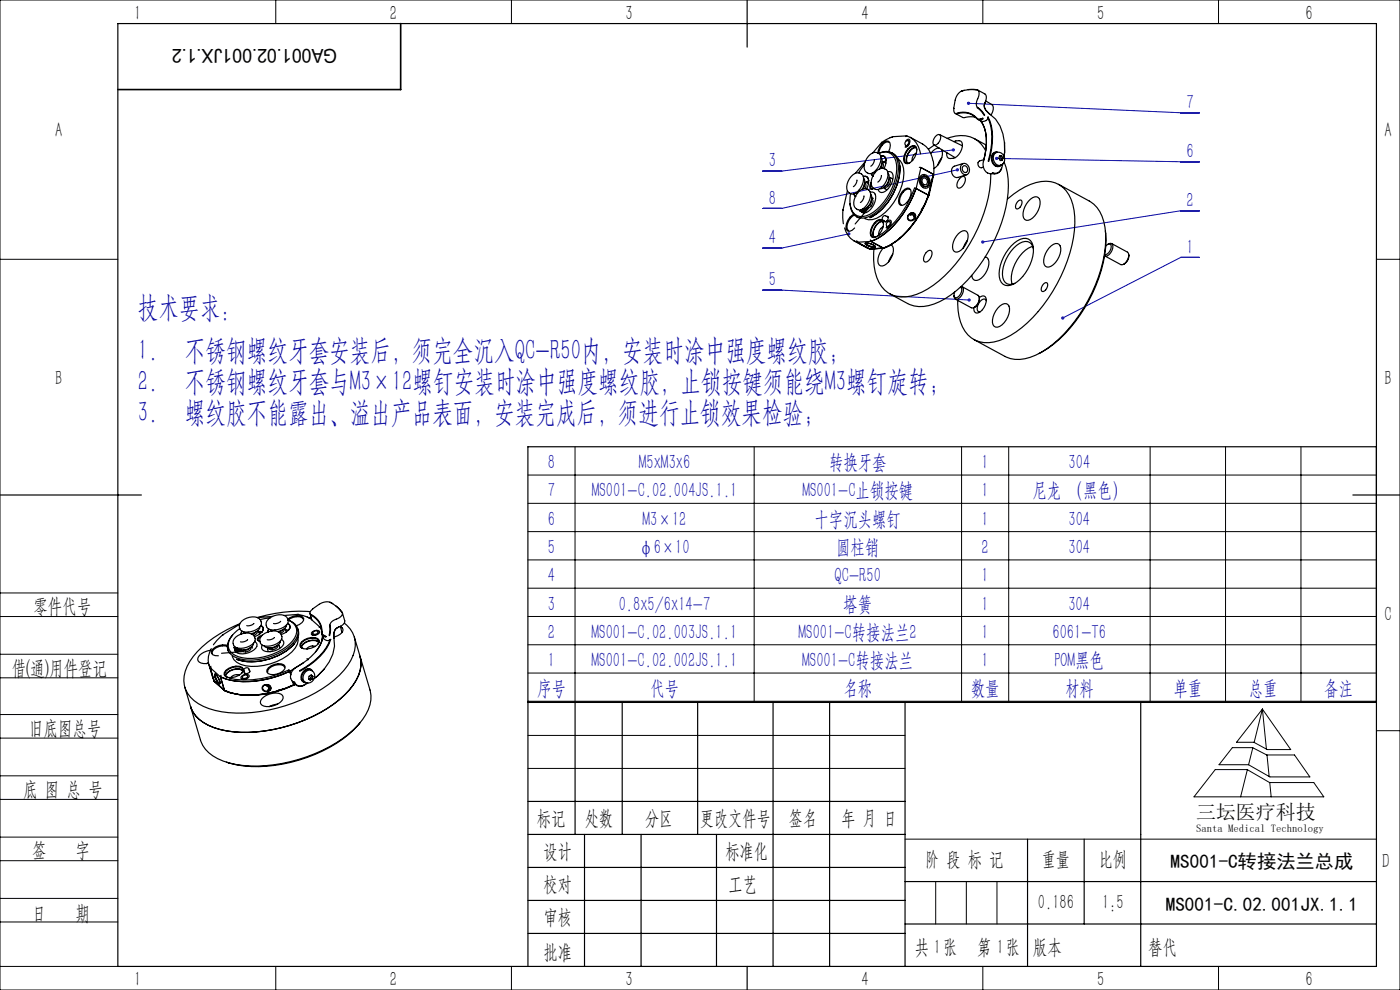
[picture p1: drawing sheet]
<svg xmlns="http://www.w3.org/2000/svg" width="297mm" height="210mm" viewBox="0 0 297 210" stroke-linecap="round" stroke-linejoin="round" font-family="sans-serif">
<g fill="none" stroke="#000" stroke-width=".21">
<path d="M0 0h297v210h-297zM58.5 0v5M108.5 0v5M208.5 0v5M258.5 0v5M0 55h25M292 55h5M122 94.8v54M160 94.8v54M204 94.8v54M214 94.8v54M244 94.8v54"/>
<path d="M260 94.8v54M276 94.8v54M112 100.8h180M112 106.8h180M112 112.8h180M112 118.8h180M0 130.8h25M0 138.8h25M0 125.8h25M112 124.8h180M112 130.8h180M112 136.8h180"/>
<path d="M0 143.8h25M0 156.6h25M0 151.6h25M112 142.8h180M112 156h80M261.4 158.6h4.3l3 1.5h5.9l3.3 4.7h-8.5l-4.5-2.6h-6.3zM265.8 158.6l-.9 3.6M267.8 150.4l6 8.6h-5l-2.8-1.5h-3.7zM267.8 150.4l-1.7 7.1M267.8 150.4l.9 8.5M292 155h5M0 169.6h25"/>
<path d="M0 164.6h25M0 177.6h25M112 163h80M192 178h100M257.8 163.2h6.8l4.7 2.8h9.4l2.1 3h-27.5zM264.6 163.3l-1.4 5.7M268.8 160.1l.4 4.6M269.4 166l.3 3M0 182.6h25M0 190.6h25M0 195.6h25M198.5 187v9"/>
<path d="M205 187v9M211.5 187v9M0 205h25M58.5 205v5M108.5 205v5M208.5 205v5M258.5 205v5"/>
</g>
<g fill="none" stroke="#000" stroke-width=".25">
<path d="M25 5h267v200h-267zM158.5 0v10M292 94.8h-180v54h180M0 105h30M287 105h10M122 149v28M132 149v28M148 149v28M164 149v56M176 149v56M192 149v56M242 149v56"/>
<path d="M292 149h-180v56M112 170h80M112 177h80M124 177v28M136 177v28M152 177v28M218 178v27M230 178v18M112 184h80M112 191h80M112 198h80M192 187h100"/>
<path d="M192 196h100M158.5 205v5"/>
</g>
<path d="M202.2 31.8l-36.4 4.5h-3.9M203.1 36l-37.3 8.2h-3.9M205.5 21.9l45 2h3.9M211.4 33.6l43 .7M180.1 49.6l-14.3 3h-3.9M254.4 54.6h-3.9l-25 12.9M254.4 44.7h-3.9l-42 6.6M161.9 61.5h3.9l39.8 2.1" fill="none" stroke="#0000a0" stroke-width=".21"/>
<path d="M85 5v14h-60" fill="none" stroke="#000" stroke-width=".35"/>
<path d="M225.2 67.2v.4l.3-.1-.3 .1a.34 .34 0 0 0 .4 .1 .34 .34 0 0 0 .1-.5 .34 .34 0 0 0-.5 0zM208.2 51.1l-.1 .3 .4-.1-.4 .1a.34 .34 0 0 0 .5 .3 .34 .34 0 0 0 .2-.5 .34 .34 0 0 0-.6-.1zM205.2 21.7l-.1 .2h.4h-.4a.34 .34 0 0 0 .4 .3 .34 .34 0 0 0 .3-.5 .34 .34 0 0 0-.6 0zM205.3 63.4v.3l.1 .2 .5-.1v-.1l-.3-.1 .3 .1-.1-.3zM179.8 49.4a.34 .34 0 0 0 .2 .5 .34 .34 0 0 0 .4-.4l-.3 .1 .3-.1-.3-.2zM211.2 33.4l-.1 .2h.3h-.3a.34 .34 0 0 0 .4 .3 .34 .34 0 0 0 .2-.5 .34 .34 0 0 0-.5 0zM202.8 35.8a.34 .34 0 0 0 .2 .6 .34 .34 0 0 0 .4-.4h-.3h.3l-.2-.3zM202 31.6a.34 .34 0 0 0 .1 .5 .34 .34 0 0 0 .5-.3h-.4h.4l-.3-.3z" fill="#0000a0"/>
<g fill="none" stroke="#000" stroke-width=".25">
<path d="M204.6 19.1l-.7 .3M205.4 19h1.1a.93 .93 0 0 1 1 .2 .93 .93 0 0 1 .2 1.1 2.89 2.89 0 0 0-.4 2.4l.9 .8 .7 .9M207.1 19.1a5.2 5.2 0 0 0-3.7 .7l-.6 .8-.2 .6M207.4 19.1l1.5 .8a1.42 1.42 0 0 1 0 1.9v.2M181.8 38.2a1.69 1.69 0 0 1-.8 1.4M182.5 36.8l.3 .1a1.78 1.78 0 0 1 .1 2.4 2.39 2.39 0 0 1-2.4 1.8 1.52 1.52 0 0 1-.8-2.1 2.89 2.89 0 0 1 2.5-2.3l.3 .1M183.1 37.4a.82 .82 0 0 1 1.2 .9l-.2 1.1-.3 .7M183.2 37.5a.81 .81 0 0 1 1.1 .8M183.2 37.8a2.06 2.06 0 0 1-.3 2.4M183.3 39.2v.4l-.2 .5M183.4 34.9l-1.3 1.8M183.4 38.9h.1a.88 .88 0 0 1 0 1.1"/>
<path d="M183.5 38.7h.3M183.5 34.3l-2.1 2.5M183.8 38.7l.4 .3M183.9 38.6l-.1 .1M184.2 38.4l-.3 .2M184.3 38.3l-.4 .3M184.8 36.8l.4 .6M184.8 38.7l-.1 .1a.79 .79 0 0 0 .3 1.3l.4-.2M184.8 39.1v.8l.1 .1h.3M184.9 36.8l.4 .6M185.5 33.9a1.69 1.69 0 0 1-.8 1.4M185.6 36.6l-.4 .1"/>
<path d="M185.7 36.5a1.4 1.4 0 0 1 1.5-.8 1.4 1.4 0 0 1 1.2 1.1 3.5 3.5 0 0 1-2.4 3.4 1.47 1.47 0 0 1-1.1-2.1zM186.2 32.4a1.88 1.88 0 0 0-2.3 1.2 2.21 2.21 0 0 0 0 3M186.2 32.4l.3 .2a1.78 1.78 0 0 1 .1 2.3 2.39 2.39 0 0 1-2.4 1.9l-.3-.2M186.4 32.5a2.56 2.56 0 0 1 3.8 2.5 12.3 12.3 0 0 1-5.7 10.5 2.56 2.56 0 0 1-4.1-1.9v-2.5M186.9 33.1a.81 .81 0 0 1 1.1 .9M186.9 33.1a.82 .82 0 0 1 1.1 .8l-.2 1.1-.3 .8M186.9 33.5a2.06 2.06 0 0 1-.3 2.3M187 37.2a1.7 1.7 0 0 1-.8 1.4M187 30.3l-1.9 2.1M187 34.8v.5l-.2 .5M187.1 34.6h.1a.88 .88 0 0 1 0 1.1M187.1 34.3l.8 .3"/>
<path d="M187.5 39.8l.6 .4M188 34l-.4 .3M188.3 36.4a.9 .9 0 0 1 1 .3 .9 .9 0 0 1 .2 .9 3.4 3.4 0 0 1-2.5 3.2 .78 .78 0 0 1-.7-.6M188.4 36.9a2.33 2.33 0 0 1-1.7 3.1M188.5 32.2a2.65 2.65 0 0 0 .3-1.9l-.3-.3a1.82 1.82 0 0 0-1.9 1.3l-.4 1.2M188.5 38.2a1.13 1.13 0 0 1-.6 1.2M188.5 30.2a1.69 1.69 0 0 0-1.7 1.1l-.4 1.2a2.68 2.68 0 0 1 2.9 0 2.68 2.68 0 0 1 1.3 2.5 12.7 12.7 0 0 1-5.9 10.8 2.76 2.76 0 0 1-3.1 .1 2.76 2.76 0 0 1-1.3-2.8M188.6 37.9h.1a1.22 1.22 0 0 1-.9 1.8l-.1-.1M188.6 37.7l.7 .2M189.2 32.4a3.8 3.8 0 0 1 1.7 4.3 13.8 13.8 0 0 1-3.2 7 7.6 7.6 0 0 1-3.2 2.5M189.4 29l-2.4 1.2M189.4 29l-.1 .1"/>
<path d="M190.4 33.6a3.3 3.3 0 0 1 1.4 3.1 12 12 0 0 1-5.8 9.6 2.61 2.61 0 0 1-2.5 .1M190.8 35.1a12.2 12.2 0 0 1-6.2 11.1M190.9 35.2h.1M192.1 29l.2-.2a4.1 4.1 0 0 1 3 3.9M192.1 30l.5-.2a.61 .61 0 0 1 .1 .7 .61 .61 0 0 1-.6 .3l-.1-.3zM192.2 29.8l.7-.3a1.13 1.13 0 0 1-.9 1.7M192.3 28.8l-2.9 .2M192.6 31.6l.5-.5 .6-.2h.4a1.86 1.86 0 0 1 0 2.4 1.91 1.91 0 0 1-2 1.4 1.86 1.86 0 0 1 0-2.4zM192.8 30.6l-.3 .4-.4 .1M193.1 29.1l2.6 1.5a4.6 4.6 0 0 1 2.2 3.5M194.3 31.2a2.66 2.66 0 0 0-1.9 3.5M194.3 40a20.7 20.7 0 0 1-8.2 10.6l-1.3 .6"/>
<path d="M194.3 40l-.2-.1a21 21 0 0 1-7.8 10.2M194.3 40a19.9 19.9 0 0 1-8.5 10.8l-1 .4M194.3 40l2.7 1.4M194.4 32.5a1.56 1.56 0 0 0-.9 1.6M194.4 31.4a1.7 1.7 0 0 0-1.7 1.2 1.66 1.66 0 0 0-.1 2.1M194.5 31.8l-.1-.4-.3-.3a1.83 1.83 0 0 0-1.9 1.3 1.78 1.78 0 0 0 0 2.2l.5 .1 .3-.2M195 35.5h.4M195.4 37.3a1.24 1.24 0 0 1 1.9 1 1.12 1.12 0 0 1-.6 1.6 1.12 1.12 0 0 1-1.5-.8 1.66 1.66 0 0 1 .2-1.8zM195.4 35.5l2.6 1.5M195.4 35.5l-1.1 4.5M195.5 37.6a.96 .96 0 0 1 1.1-.1 .96 .96 0 0 1 .5 1 .85 .85 0 0 1-.7 1.1 .85 .85 0 0 1-1-.7l-.1-.9zM195.7 37.9a.7 .7 0 0 1 1 .4 .7 .7 0 0 1-.5 .9 .86 .86 0 0 1-.5-1.3z"/>
<path d="M198 34.2l.1 2.9M198 37l-.9 4.5M198 37l-1 4.4M198.1 30.8l4.5 2.6M198.2 30.8l-1.2 .9M198.4 29l.7-.5 .2 .1a1.52 1.52 0 0 1-1.1 2.2 1.27 1.27 0 0 1 .2-1.8zM199.2 31.4a2.24 2.24 0 0 0-1.7 1.1M199.3 28.6l4.9 2.3M199.7 31.7a3.5 3.5 0 0 1-1.6 4.1M199.8 33.4l-.9 1.7M201 29.4a6.1 6.1 0 0 1 7.8 2l.3 .6M202.4 30l.6-.1a.94 .94 0 0 1 1.2 1.2 2.55 2.55 0 0 1-2.3 2.5 .92 .92 0 0 1-1.1-1.1v-.1"/>
<path d="M202.6 21.2l-.3 1.8a.8 .8 0 0 0 .8 1.1 3.9 3.9 0 0 1 4.1 1M202.7 24.1l1.6 .8 1.6-.1 1 .1M203 24a3.9 3.9 0 0 1 4.2 1M203.6 37.9l.6-.5h.3a1.62 1.62 0 0 1-.8 2.4h-.5a1.53 1.53 0 0 1 .4-1.9zM204 34.9a1.08 1.08 0 0 1 1.2 0 1.08 1.08 0 0 1 .5 1.1 .93 .93 0 0 1-.8 1.1 .93 .93 0 0 1-1.1-.9v-.9zM204.3 35.3a.7 .7 0 0 1 .9 .4 .7 .7 0 0 1-.5 .9 .86 .86 0 0 1-.4-1.3zM204.3 34.7l-1.8 .6a1.3 1.3 0 0 0-.6 1.4 1.3 1.3 0 0 0 1.3 .9l1.9-.5M206.7 29.4l2.5 1.4M207.2 25a1.03 1.03 0 0 0 1.3 .1M207.2 25v.1M207.2 25.1a1.06 1.06 0 0 0 1.4 .1M207.3 22.8l.8 .7 .7 1"/>
<path d="M207.4 25.3l.7 .4M208 25.6a7.9 7.9 0 0 1 1.2 5.9l-.6 2.7M208.5 25.1l-.6 .1M208.7 33.9l-.9 .2a.77 .77 0 0 0-.2 1.1 .77 .77 0 0 0 1 .3M208.9 21.9a1.84 1.84 0 0 0 1 2.2M208.9 22h.1M208.9 22a1.81 1.81 0 0 0 1 2.1M209.1 21.4l1.3 .8a1.84 1.84 0 0 1-.2 2.2M209.6 25v-.2a12.8 12.8 0 0 1 .2 9.4M209.6 25a13 13 0 0 1 0 9.2M209.6 25a1.04 1.04 0 0 1-1.5 .7 10.2 10.2 0 0 1 .5 8.5 2.02 2.02 0 0 0 .4 2.1 2.02 2.02 0 0 0 2.1 .6M209.9 24.1a6.7 6.7 0 0 1 2.9 4.3l.3 1.9"/>
<path d="M209.9 24.1h.1M210.2 36.9a31.8 31.8 0 0 1-9.8 21.6 13.5 13.5 0 0 1-9.2 4.5 6 6 0 0 1-5.5-5.3 15.9 15.9 0 0 1-.3-4.9M211 32.6a1.35 1.35 0 0 1 2.1 .8 1.35 1.35 0 0 1-1.4 1.6 1.66 1.66 0 0 1-.7-2.4zM212.1 33.1l-.1 .1M212.1 33.1l.3 .5M212.4 33.6l-.1 .4M212.5 35.7a1.34 1.34 0 0 1-1.9 .9M212.5 35a1.14 1.14 0 0 1-2-.5 1.47 1.47 0 0 1 .8-2.3l.3 .1a1.14 1.14 0 0 0-1.1 1.7 1.21 1.21 0 0 0 .6 1.1 1.21 1.21 0 0 0 1.3-.1M212.5 33l.3 .5M212.5 33l-.5 .1-.1 .5 .3 .5 .4-.1 .2-.5M212.5 33l-.4 .1M212.7 34.8v.1a2.68 2.68 0 0 1-1.2 1.9l-.5 .1-.5-.2"/>
<path d="M212.8 33.5l-.4 .1M213 34.4a17.3 17.3 0 0 1 0 11.2 32.7 32.7 0 0 1-11.2 16.9 10.5 10.5 0 0 1-7.9 2.4l-1.4-.5-3.7-2M213.1 30.3v2l-.1 .8zM224.5 39.1l6.6 3.6a6.9 6.9 0 0 1 3.3 5.5 27.1 27.1 0 0 1-4.5 17.1 25.9 25.9 0 0 1-10.2 10 7.3 7.3 0 0 1-6.5 .3l-6.6-3.6M178.8 44.5l.1 3M178.9 44.5l-.1 .1M179.2 48.4a4.2 4.2 0 0 0 2.7 3M179.8 40.5l-1 4.1M181.1 41.1l.4 .6M181.2 45.5a3 3 0 0 0-1.6 3.2l.2 .3 .5 .1 1-.7M181.2 51.1l3.3 1.7M181.2 41.1l.4 .6"/>
<path d="M181.3 45.6a2.78 2.78 0 0 0-1.5 3l.2 .3M181.7 44.3a1.81 1.81 0 0 1-.3-2.5 2.26 2.26 0 0 1 2.6-1.6 1.36 1.36 0 0 1 .5 2 3.2 3.2 0 0 1-2.1 2.4l-.7-.3M181.8 46l.3 .2M181.8 51.1l.1 .3M181.9 51.4h.1M181.9 51.4l2.6 1.4M182 41h-.5M182.4 44.7l.4-.1 .3-.2-.2 .3h-.5M182.7 44.9h.2l.5-.3-.4 .4zM183 45l.1 .1M183.3 41.6a1.69 1.69 0 0 1-.8 1.4M183.4 44.3l-.1 .2"/>
<path d="M183.4 44.3a.84 .84 0 0 1-.8 .5M183.6 51.6a2.19 2.19 0 0 1 2.1 .8 2.19 2.19 0 0 1-2.1-.8zM183.6 51.6h-.1M183.7 51.6a2.39 2.39 0 0 0 1.9 .7M183.7 44.2l-.3 .4M183.7 51.6h.1M183.7 44.2l-.2 .4M183.8 44.1l.2 .3-.2-.3M183.9 44.2l-.1 .2a.9 .9 0 0 1-.9 .6 .96 .96 0 0 0 1-.8M184.3 44.1l-2.9 3.4M184.6 40.8a.82 .82 0 0 1 1.2 .8 3.6 3.6 0 0 1-2.4 3.6l-.4-.1-.4-.6M184.7 50.9l.1 .3"/>
<path d="M184.7 41.2a2.32 2.32 0 0 1-1.7 3.2M184.8 51.2l2.6 1.4M184.8 51.2l-2.9 .2M184.8 42.6a1.13 1.13 0 0 1-.6 1.1M184.9 42.3h.1a1.22 1.22 0 0 1-.9 1.7l-.1-.1M184.9 42l.4 .1M185.1 45.9h.1M185.5 47.3l1.1-.8 .4 .1a1.86 1.86 0 0 1 0 2.4 1.91 1.91 0 0 1-2 1.3 1.86 1.86 0 0 1 0-2.3zM187.2 46.9a2.66 2.66 0 0 0-1.8 3.4M187.3 52.7a3.4 3.4 0 0 0-.8 3.5 1.12 1.12 0 0 0 1.6-.2l.4-.4M187.3 48.1a1.56 1.56 0 0 0-.9 1.7M187.3 47.1a1.7 1.7 0 0 0-1.7 1.2 1.66 1.66 0 0 0 0 2.1"/>
<path d="M187.4 52.6h.1M187.4 52.6l-2.9 .2M187.4 47.4l-.1-.3-.2-.4a1.83 1.83 0 0 0-1.9 1.3 1.78 1.78 0 0 0-.1 2.3l.5 .1 .3-.2M188.1 45.9h.1a.66 .66 0 0 1 .2 .7 .66 .66 0 0 1-.7 .4l-.1-.1M188.2 47.2l.5-.2a.61 .61 0 0 1 0 .7 .61 .61 0 0 1-.6 .3l-.1-.3zM188.3 46.9l.6-.2a1.13 1.13 0 0 1-.9 1.6M188.4 46.1l-.5-.3a.57 .57 0 0 0-.7 .3 .57 .57 0 0 0 .1 .6l.7 .3M188.8 52.1l-1.3 .6-3 .1M188.9 47.8l-.3 .4-.4 .1M189.1 52a1.86 1.86 0 0 1 .1 2.4l-.7 1.2M189.4 53.9l-.9 1.7M191.5 40.6l1-.7 .4 .1a1.77 1.77 0 0 1 0 2.2 1.83 1.83 0 0 1-1.9 1.3 1.78 1.78 0 0 1 0-2.3z"/>
<path d="M192.7 45.6a.74 .74 0 0 0 .5 1.1 .74 .74 0 0 0 .9-.7v-.1M192.8 45.7a.7 .7 0 0 1 .9-.4 .7 .7 0 0 1 .4 .9M192.9 45.4a.79 .79 0 0 1 1.2 0 .79 .79 0 0 1-.3 1.2 .79 .79 0 0 1-1.2 0 .79 .79 0 0 1 .3-1.2zM193 40.2v-.1a1.69 1.69 0 0 0-1.8 1.2 1.64 1.64 0 0 0 0 2.1M193.1 45.3l-.4 .3M193.1 45.7l.4-.2 .4 .3-.1 .3M193.2 45.2a.74 .74 0 0 1 1 .6M195.9 43.7l-.5 .8M196.5 53.6l.3-.3 .6-.2a1.61 1.61 0 0 1-.7 2.4h-.6a1.53 1.53 0 0 1 .4-1.9zM197 41.4a20.7 20.7 0 0 1-8.2 10.6l-1.4 .6M197 41.4v.1a20.7 20.7 0 0 1-8 10.4M197 41.4a19.9 19.9 0 0 1-8.6 10.8l-1 .4"/>
<path d="M203.3 49.6a1.22 1.22 0 0 1 1.9-.3 3.6 3.6 0 0 1-2.2 4.2 .89 .89 0 0 1-.9-1.1 4.2 4.2 0 0 1 1.2-2.8zM205.2 51l-.8 1.6M209 54.5a1.11 1.11 0 0 1 .8 1.5 4.3 4.3 0 0 1-2.5 3.5 .95 .95 0 0 1-1.1-1.1M213.7 42.3a13.4 13.4 0 0 1 8.2-3.9 5.9 5.9 0 0 1 5.7 5 21.9 21.9 0 0 1-1.8 13.6 30.4 30.4 0 0 1-11.4 14.2 8.3 8.3 0 0 1-7.5 1 7.2 7.2 0 0 1-3.6-6.3l-.1-2.2M214.5 52.1a3.4 3.4 0 0 1 3.7-1.4 3.2 3.2 0 0 1 .9 3.7 8.6 8.6 0 0 1-4.7 6.1 1.81 1.81 0 0 1-2.4-1.7 9 9 0 0 1 2.5-6.7zM215.9 42.8l.5-.4 .2 .1a1.28 1.28 0 0 1-1 1.8 1.06 1.06 0 0 1 .3-1.5zM218.6 42.2a1.16 1.16 0 0 1 1.9 .1 4.1 4.1 0 0 1-2.4 4.4 .92 .92 0 0 1-1.1-.9 4.6 4.6 0 0 1 1.6-3.6zM219.1 52.3a7.5 7.5 0 0 0-4.4 8M219.2 52.9a1.75 1.75 0 0 0-1-1.6 1.75 1.75 0 0 0-1.9 .3 8 8 0 0 0-3.5 7.3 1.66 1.66 0 0 0 2.5 1.2M222.5 52.6a1.75 1.75 0 0 1 2.2-.8 2.92 2.92 0 0 1-.4 3.3 2.71 2.71 0 0 1-2.2 1.5 1.26 1.26 0 0 1-.7-1.5 4.9 4.9 0 0 1 1.1-2.5zM234.5 49a26.6 26.6 0 0 1-4.4 16.3 24.7 24.7 0 0 1-9.7 9.7M234.6 52.2l.3-.3 .6-.1a1.56 1.56 0 0 1-1.1 2.2"/>
<path d="M235 51.8a.6 .6 0 0 1 .7-.2 .6 .6 0 0 1 .4 .6 1.74 1.74 0 0 1-1.8 2.1M235.8 51.7l3.4 1.8a1.82 1.82 0 0 1-1.4 2.6l-3.4-1.8M239.5 54a2.01 2.01 0 0 1-1.2 2.1M203.8 60.9a1.44 1.44 0 0 1-1.2 2.2 1 1 0 0 1-.1-1.1M203.9 60.8h.2a1.96 1.96 0 0 1-1.2 2.7 .65 .65 0 0 1-.5-.8M204.1 60.8l3.4 1.8a1.82 1.82 0 0 1-1.4 2.7l-3.4-1.8M207.8 63.1a.8 .8 0 0 1 .9-.3 .8 .8 0 0 1 .5 .9 3 3 0 0 1-1.9 2.7 .75 .75 0 0 1-.7-.5 .75 .75 0 0 1 .2-.8h.1a1.99 1.99 0 0 0 .9-1.9M209.2 63.8l-.1-.2a1.36 1.36 0 0 0-1.7 1.2 .93 .93 0 0 0 .3 1.3h.3M212.1 64.9a1.16 1.16 0 0 1 1.9 0 4.1 4.1 0 0 1-2.4 4.5 .92 .92 0 0 1-1.1-1 4.6 4.6 0 0 1 1.6-3.5zM221.3 60.3l.3-.2 .5-.1a1.28 1.28 0 0 1-1 1.8 1.06 1.06 0 0 1 .2-1.5zM44.7 137.9h-.1a2.96 2.96 0 0 0-2.7 1.9 1.68 1.68 0 0 0 2.3 .9M44.8 137.6a4.2 4.2 0 0 0-.2 4"/>
<path d="M47.3 134.6l-2 2.2M48.2 137.2a2.78 2.78 0 0 0-3.2 1v.4M48.3 137a3 3 0 0 0-3.4 1.1l-.1 .4 .3 .4 1.2 .2M48.3 137.8l.1 .3M49.6 137.3l.4 .3h.4h-.4l-.3-.3M49.7 137.5l.4 .2h.5M49.7 137.5a.84 .84 0 0 0 1 .3M49.8 137.7l.1 .1 .6 .1M49.8 137.7l.1 .2 .6 .1M49.9 137.9v.2M50 135.1a2.98 2.98 0 0 1 3.9-.2l.1 .3a1.36 1.36 0 0 1-1 1.8 3.2 3.2 0 0 1-3.2 .2l-.2-.4a1.36 1.36 0 0 1 .4-1.7zM50.8 133.1a1.81 1.81 0 0 1 1.5-2 2.26 2.26 0 0 1 3.1 .7 1.28 1.28 0 0 1-.9 1.7 3.4 3.4 0 0 1-3.3 .3l-.4-.7"/>
<path d="M50.8 132.4l-3.5 2.3M50.9 137.8l-.4 .1M51 137.9l-.5 .1M51.1 138l-.2 .1a.9 .9 0 0 1-1.1-.3v.1a.96 .96 0 0 0 1.3 .1M51.1 137.9v.3zM51.3 133.9l-.1 .6M51.4 133.9l-.2 .7M51.5 138.2l-4.5 .4M51.7 134l.3 .3M52.5 135.7a1.69 1.69 0 0 1-1.5 .4M52.9 137.5a1.13 1.13 0 0 1-1.2 .4M53.2 137.3l.1 .1a1.22 1.22 0 0 1-2 .6v-.1"/>
<path d="M53.3 137.2l.3 .3M53.8 136.4a2.32 2.32 0 0 1-3.5 1M53.9 132.3a1.69 1.69 0 0 1-1.6 .4M54 136.1a.82 .82 0 0 1 .2 1.4 3.6 3.6 0 0 1-4.2 .8l-.2-.3 .2-.7M54.3 134.1l-.4 .2-.5 .2M54.5 133.9l.1 .1a.88 .88 0 0 1-.8 .8M54.7 133.8l.2 .2M54.9 134l.2 .5M54.9 134h.2M55.1 134l.3 .1M55.1 133a2.06 2.06 0 0 1-1.9 1.4M55.1 133.9l.5 .1"/>
<path d="M55.3 132.7a.76 .76 0 0 1 .5 1M55.4 135l-.6 .6v.2l.2 .2M55.4 132.7a.78 .78 0 0 1 .4 1M55.6 134.7l-.1 .1a.8 .8 0 0 0-.8 1.1l.4 .1M55.8 133.7l-.3 .4-.4-.1M55.8 133.7a2.87 2.87 0 0 1-1.8 1.4M56.8 137.8l.1 .3M56.8 137.4v.4zM57 133.4l-.2 .7M57 131.3a2.98 2.98 0 0 1 3.9-.3l.1 .3a1.28 1.28 0 0 1-.9 1.8 3.4 3.4 0 0 1-3.3 .2l-.2-.4a1.36 1.36 0 0 1 .4-1.6zM57 133.4l-.1 .7M57.3 131.1l-2.1 .3"/>
<path d="M57.3 133.6l.4 .3M57.8 130.8l-3.2 .2M58.2 135.2a1.69 1.69 0 0 1-1.5 .5M58.6 137a1.13 1.13 0 0 1-1.3 .4M58.9 136.9v.1a1.22 1.22 0 0 1-1.9 .6v-.2M59 136.7l.4 .7M59.5 136a2.33 2.33 0 0 1-3.5 1M59.5 131.8a1.69 1.69 0 0 1-1.5 .5M59.7 135.6a.8 .8 0 0 1 .3 1.3 3.6 3.6 0 0 1-4.3 .9 .78 .78 0 0 1-.1-1M59.7 134.7a1.38 1.38 0 0 1-1 1.9 3.2 3.2 0 0 1-3.3 .1 1.47 1.47 0 0 1 .7-2.3 2.89 2.89 0 0 1 3.5 0l.1 .3M59.9 133.6l-.3 .3-.5 .2M60.2 133.5h.1a.88 .88 0 0 1-.8 .8"/>
<path d="M60.4 133.3l.3 .8M60.7 133.6l.5 .1M60.8 132.5a2.06 2.06 0 0 1-1.9 1.5M61 132.3a.81 .81 0 0 1 .2 1.3M61.1 131.3a3.1 3.1 0 0 1 3.1-.5l.2 .4a1.78 1.78 0 0 1-1.6 1.6M61.1 132.2a.82 .82 0 0 1 .2 1.4l-.9 .7-.8 .3M61.1 131.5a2.56 2.56 0 0 1 1 4.4 12.3 12.3 0 0 1-11.5 3.4 2.56 2.56 0 0 1-1.6-4.2l1.9-1.8M62.4 136.6h.1M63.2 135.1a3.3 3.3 0 0 1-1.3 3.2 12 12 0 0 1-10.8 2.6 2.61 2.61 0 0 1-1.8-1.7M63.2 133.4a3.8 3.8 0 0 1-1.8 4.2 13.8 13.8 0 0 1-7.3 2.8 7.5 7.5 0 0 1-4-.6 12.2 12.2 0 0 0 12.3-3.3M63.2 130.3l2.5 .8M63.2 130.3l-2.9 .3"/>
<path d="M63.2 130.3v.1M64 136.1a3.3 3.3 0 0 1 3.4-.6l.3 .3a1.86 1.86 0 0 1-1.7 1.7 1.91 1.91 0 0 1-2.4-.4l.1-.5zM64.3 131.3a1.69 1.69 0 0 0-2.1-.4l-1 .6a2.68 2.68 0 0 1 2 2 2.68 2.68 0 0 1-.9 2.7 12.7 12.7 0 0 1-11.8 3.5 2.76 2.76 0 0 1-2.2-2.1 2.76 2.76 0 0 1 1-2.9M65.1 139.7l.2 .3M65.5 131.1h.3l2.1 2M65.8 130.2l.4 1.3M65.8 129.7a31.4 31.4 0 0 0-11.2 1.3M66 130.9l-.4 .1M66.1 130.4a3.9 3.9 0 0 1 2.2 3.6M66.2 134.6l.3 .1h.5M66.5 134a.54 .54 0 0 1 .5-.2 .54 .54 0 0 1 .5 .4 .66 .66 0 0 1-1.1 .1zM66.8 137.1a1.56 1.56 0 0 0-1.7 .5"/>
<path d="M67.4 136.7l.2-.3v-.5a1.82 1.82 0 0 0-2.2-.4 1.78 1.78 0 0 0-1.6 1.6l.2 .3 .4 .2M67.6 136.4a1.7 1.7 0 0 0-2.1-.4 1.66 1.66 0 0 0-1.5 1.4M67.6 136.2a2.66 2.66 0 0 0-3.7 1.1M67.7 133.1h.2l.3 .6M67.7 133.8a1.31 1.31 0 0 0-1.7 .5M67.7 128.2l-1.4 1a.8 .8 0 0 0-.2 1.3 3.9 3.9 0 0 1 2.1 3.6M67.8 128.2a2.62 2.62 0 0 1 3.7 .5l.9 1.1M67.8 134a1.13 1.13 0 0 1-1.8 .5M68.2 134.1a1.06 1.06 0 0 0 .9 1.1M68.3 134.4l.2 .7M68.3 134a1.03 1.03 0 0 0 .9 1M68.3 134l-.1 .1"/>
<path d="M68.4 135l-.2 1M68.4 135.1a6.1 6.1 0 0 1-1.5 3.2M68.7 134.7l.5 .3M69.9 132.6l.1 1.1-.2 1.1M70 127.7l.6 .4M70 135.7l.2-.1a12.8 12.8 0 0 1-6.6 6.8M70 135.7a13 13 0 0 1-6.5 6.6M70 135.7a1.04 1.04 0 0 1-1.5-.5 10.2 10.2 0 0 1-5.7 6.4 2.02 2.02 0 0 0-1.2 1.7 2.02 2.02 0 0 0 1.1 1.9M70.8 135.3a6.7 6.7 0 0 1-.9 5.1l-1.1 1.5M70.8 135.3h.1M71.3 128.5l.8 .8a.93 .93 0 0 1 .6 .9 .93 .93 0 0 1-.7 .8 2.89 2.89 0 0 0-2 1.5l.1 1.2-.2 1.1M71.7 133.1h.1"/>
<path d="M71.7 133.1a1.81 1.81 0 0 0-.9 2.2M71.7 133.1a1.84 1.84 0 0 0-.9 2.2M72.2 132.8l.1 .1a.94 .94 0 0 1-.1 1.6l-1.4 .6M72.2 132.9l.3 1.3M72.6 130l.5 1.7a1.42 1.42 0 0 1-1.3 1.3l-.1 .1M73 132.2a5.8 5.8 0 0 1 1.4 7.9 21.1 21.1 0 0 1-10.6 8.4 30.9 30.9 0 0 1-18.2 2.2 8.7 8.7 0 0 1-6.2-4.4 6.9 6.9 0 0 1 1.6-7 24.5 24.5 0 0 1 9.9-7M75.2 135.1l3.3 11.3a6.9 6.9 0 0 1-1.6 6.2 27.1 27.1 0 0 1-15.3 9 25.9 25.9 0 0 1-14.3-.2 7.3 7.3 0 0 1-4.8-4.4l-3.3-11.2M40.4 149.9a7.1 7.1 0 0 0 5.1 4.5 27.9 27.9 0 0 0 17.9-1.2 25.1 25.1 0 0 0 11.6-8 7 7 0 0 0 1.4-6 6.9 6.9 0 0 1-1.6 6.3 27.1 27.1 0 0 1-15.3 8.9 25.9 25.9 0 0 1-14.3-.1 7.3 7.3 0 0 1-4.8-4.4zM44.2 140.6l-.4 .2M44.3 140.9l1.1 3.6M44.6 141.6h.1M44.6 141.6l.8 2.9"/>
<path d="M44.6 141.6l2.2 2M44.8 141.3l-.2 .3M45.4 144.5l.1 .1M45.4 144.5l2.3 2M45.5 143.1l.2-.1a2.18 2.18 0 0 1 .8 2.1l-.6-.7zM45.6 143h.1M45.7 143.1a2.38 2.38 0 0 0 .9 1.8M45.7 143.1h.1M46.8 143.6l.8 2.8M46.9 143.3l-.1 .3M47.6 146.4l.1 .1M47.6 146.5l1.4 .5"/>
<path d="M47.9 142.2a3.3 3.3 0 0 1 3.4-.7l.3 .4a1.86 1.86 0 0 1-1.7 1.7 1.91 1.91 0 0 1-2.4-.5l.1-.4zM50.7 140v.1M50.8 143.2a1.56 1.56 0 0 0-1.8 .5M51.1 143.7a1.21 1.21 0 0 1 1.8-.4 1.13 1.13 0 0 1-1.8 .6M51.3 143.9l.3 .2 .5-.1M51.3 142.8l.2-.4v-.4a1.83 1.83 0 0 0-2.2-.4 1.78 1.78 0 0 0-1.6 1.6l.2 .3 .4 .2M51.5 142.5a1.7 1.7 0 0 0-2.1-.4 1.66 1.66 0 0 0-1.5 1.4M51.5 142.3a2.66 2.66 0 0 0-3.7 1.1M51.6 143.4a.54 .54 0 0 1 .5-.3 .54 .54 0 0 1 .4 .4 .66 .66 0 0 1-1.1 .2zM52.6 147.4h.1M52.8 141.9a.57 .57 0 0 0-.6-.2 .57 .57 0 0 0-.5 .5l.4 .7M52.8 141.9l.1 .6"/>
<path d="M52.9 142.2a.66 .66 0 0 1-.4 .7 .66 .66 0 0 1-.7-.2v-.2M55.6 148.2a3.6 3.6 0 0 1 4.3-.7 1.04 1.04 0 0 1-.4 1.4 3.9 3.9 0 0 1-4 .7 .89 .89 0 0 1 .1-1.4zM55.7 145.6a.92 .92 0 0 1 1.2-.4 .92 .92 0 0 1 .5 1.2 .92 .92 0 0 1-1.2 .3 .92 .92 0 0 1-.5-1.1zM56.3 145.3a.7 .7 0 0 1 .9 .4 .7 .7 0 0 1-.3 .9M56.6 145.6l.3 .1 .2 .5-.3 .1M56.8 145.3a.75 .75 0 0 0-1.1 .7 .75 .75 0 0 0 1.1 .6l.3-.2M56.9 141.6a3.2 3.2 0 0 1 3.3-.6l.3 .4a1.78 1.78 0 0 1-1.6 1.6 1.82 1.82 0 0 1-2.3-.5v-.4zM57 145.3a.74 .74 0 0 1 .3 1.1M58.9 149.4l-1.8 .5M60 146.2l-.9 .2M60.4 141.5a1.69 1.69 0 0 0-2.1-.4 1.65 1.65 0 0 0-1.5 1.5M61.5 142.4a20.7 20.7 0 0 1-13.3 1.7l-1.4-.5"/>
<path d="M61.5 142.4l-.2-.2a21 21 0 0 1-12.7 1.6M61.5 142.4a19.9 19.9 0 0 1-13.7 1.6l-1-.4M61.5 142.4l.2 .8M62.1 144.6l.2 .7M62.3 145.3a20.7 20.7 0 0 1-13.3 1.7l-1.4-.6M62.3 145.3h.1M62.3 145.3a20.7 20.7 0 0 1-13.1 1.7M62.3 145.3a19.9 19.9 0 0 1-13.7 1.5l-1-.4M62.4 144.7a1.39 1.39 0 0 0 2.1 .7M62.5 144.7a1.31 1.31 0 0 0 2 .6v.1M62.6 145.1l-.3 .2M62.7 145.2l-.4 .2"/>
<path d="M64.4 140.6l-2.9 1.8M64.8 142.5a1.16 1.16 0 0 1 1.6-.1 1.16 1.16 0 0 1 .3 1.5 1.23 1.23 0 0 1-1.7 .9 1.23 1.23 0 0 1-.5-1.9zM64.9 144.8a1.21 1.21 0 0 1-1-.9 1.21 1.21 0 0 1 .4-1.2 1.14 1.14 0 0 1 1.9-.4 1.18 1.18 0 0 0-2 .3 1.27 1.27 0 0 0-.3 1.4 1.27 1.27 0 0 0 1.1 .8M65.3 144.9l-.8 .5M65.9 143.9l-.3 .2M65.9 143.9l.3 .1M66 143.2l.1 .1M66.1 143.3l.3 .2M66.1 143.3l-.2 .6M66.4 143.5l-.2 .5M66.4 143.5l-.4-.3-.4 .2-.1 .6 .3 .3 .4-.3M68.8 141.9l-2.1 2"/>
<path d="M68.8 141.9l-2.2 2M76.4 153.3a26.6 26.6 0 0 1-14.6 8.4 24.7 24.7 0 0 1-13.8 0"/>
</g>
<g font-size="6.3" fill="#0000a0">
<text x="29.2" y="67.3">技术要求：</text>
<text x="29.2" y="76.5">1.</text>
<text x="39.2" y="76.5">不锈钢螺纹牙套安装后，须完全沉入QC-R50内，安装时涂中强度螺纹胶；</text>
<text x="29.2" y="83">2.</text>
<text x="39.2" y="83">不锈钢螺纹牙套与M3×12螺钉安装时涂中强度螺纹胶，止锁按键须能绕M3螺钉旋转；</text>
<text x="29.2" y="89.5">3.</text>
<text x="39.2" y="89.5">螺纹胶不能露出、溢出产品表面，安装完成后，须进行止锁效果检验；</text>
</g>
<g font-size="4.4">
<text x="28.5" y="4.1">1</text>
<text x="82.7" y="4.1">2</text>
<text x="132.7" y="4.1">3</text>
<text x="182.7" y="4.1">4</text>
<text x="232.7" y="4.1">5</text>
<text x="277" y="4.1">6</text>
<text x="11.7" y="29.1">A</text>
<text x="293.7" y="29.1">A</text>
<text x="11.7" y="81.6">B</text>
<text x="293.7" y="81.6">B</text>
<text x="7.1" y="130.1">零件代号</text>
<text x="293.7" y="131.6">C</text>
<text x="2.5" y="143.2">借(通)用件登记</text>
<text x="6.2" y="155.8">旧底图总号</text>
<text x="4.9" y="168.9">底 图 总 号</text>
<text x="113.9" y="174.9">标记</text>
<text x="124.1" y="174.9">处数</text>
<text x="136.9" y="174.9">分区</text>
<text x="148.5" y="174.9">更改文件号</text>
<text x="167.4" y="174.9">签名</text>
<text x="178.5" y="174.9">年 月 日</text>
<text x="6.8" y="181.9">签</text>
<text x="16" y="181.9">字</text>
<text x="115.3" y="181.9">设计</text>
<text x="153.9" y="181.9">标准化</text>
<text x="196.3" y="183.7">阶 段 标 记</text>
<text x="221" y="183.7">重量</text>
<text x="233.1" y="183.7">比例</text>
<text x="293.2" y="184.1">D</text>
<text x="115.3" y="189">校对</text>
<text x="154.6" y="189">工艺</text>
<text x="6.8" y="195.2">日</text>
<text x="16" y="195.2">期</text>
<text x="115.3" y="196">审核</text>
<text x="220.2" y="192.7">0.186</text>
<text x="233.8" y="192.7">1:5</text>
<text x="115.3" y="203.4">批准</text>
<text x="194" y="202.4">共 张</text>
<text x="198.1" y="202.4">1</text>
<text x="207.3" y="202.4">第 张</text>
<text x="211.5" y="202.4">1</text>
<text x="219.1" y="202.4">版本</text>
<text x="28.5" y="209.1">1</text>
<text x="82.7" y="209.1">2</text>
<text x="132.7" y="209.1">3</text>
<text x="182.7" y="209.1">4</text>
<text x="232.7" y="209.1">5</text>
<text x="277" y="209.1">6</text>
</g>
<g font-size="4.4" fill="#0000a0">
<text x="251.7" y="23.1">7</text>
<text x="163.1" y="35.5">3</text>
<text x="251.7" y="33.5">6</text>
<text x="163.1" y="43.4">8</text>
<text x="251.7" y="43.9">2</text>
<text x="163.1" y="51.8">4</text>
<text x="251.7" y="53.8">1</text>
<text x="163.1" y="60.7">5</text>
<text x="116.2" y="99.5">8</text>
<text x="135.5" y="99.5">M5xM3x6</text>
<text x="175.9" y="99.5">转换牙套</text>
<text x="208.2" y="99.5">1</text>
<text x="226.7" y="99.5">304</text>
<text x="116.2" y="105.5">7</text>
<text x="125.5" y="105.5">MS001-C.02.004JS.1.1</text>
<text x="170.2" y="105.5">MS001-C止锁按键</text>
<text x="208.2" y="105.5">1</text>
<text x="219" y="105.5">尼龙 （黑色）</text>
<text x="116.2" y="111.5">6</text>
<text x="136.3" y="111.5">M3×12</text>
<text x="172.8" y="111.5">十字沉头螺钉</text>
<text x="208.2" y="111.5">1</text>
<text x="226.7" y="111.5">304</text>
<text x="116.2" y="117.5">5</text>
<text x="135.6" y="117.5">φ6×10</text>
<text x="177.4" y="117.5">圆柱销</text>
<text x="208.2" y="117.5">2</text>
<text x="226.7" y="117.5">304</text>
<text x="116.2" y="123.5">4</text>
<text x="177" y="123.5">QC-R50</text>
<text x="208.2" y="123.5">1</text>
<text x="116.2" y="129.5">3</text>
<text x="131.3" y="129.5">0.8x5/6x14-7</text>
<text x="178.9" y="129.5">塔簧</text>
<text x="208.2" y="129.5">1</text>
<text x="226.7" y="129.5">304</text>
<text x="116.2" y="135.5">2</text>
<text x="125.5" y="135.5">MS001-C.02.003JS.1.1</text>
<text x="169.4" y="135.5">MS001-C转接法兰2</text>
<text x="208.2" y="135.5">1</text>
<text x="223.3" y="135.5">6061-T6</text>
<text x="116.2" y="141.5">1</text>
<text x="125.5" y="141.5">MS001-C.02.002JS.1.1</text>
<text x="170.2" y="141.5">MS001-C转接法兰</text>
<text x="208.2" y="141.5">1</text>
<text x="223.7" y="141.5">POM黑色</text>
<text x="113.9" y="147.5">序号</text>
<text x="137.9" y="147.5">代号</text>
<text x="178.9" y="147.5">名称</text>
<text x="205.9" y="147.5">数量</text>
<text x="225.9" y="147.5">材料</text>
<text x="248.9" y="147.5">单重</text>
<text x="264.9" y="147.5">总重</text>
<text x="280.9" y="147.5">备注</text>
</g>
<text font-size="4.4" fill="#010000" x="243.6" y="202.4">替代</text>
<text font-size="4.2" x="253.7" y="173.7">三坛医疗科技</text>
<g font-size="4.1">
<text x="71.6" y="10.4" transform="rotate(-180 71.6 10.4)">GA001.02.001JX.1.2</text>
<text x="248.3" y="184">MS001-C转接法兰总成</text>
<text x="247.3" y="193.1">MS001-C.02.001JX.1.1</text>
</g>
<text font-size="2.3" x="253.7" y="176.6">Santa Medical Technology</text>
</svg>
